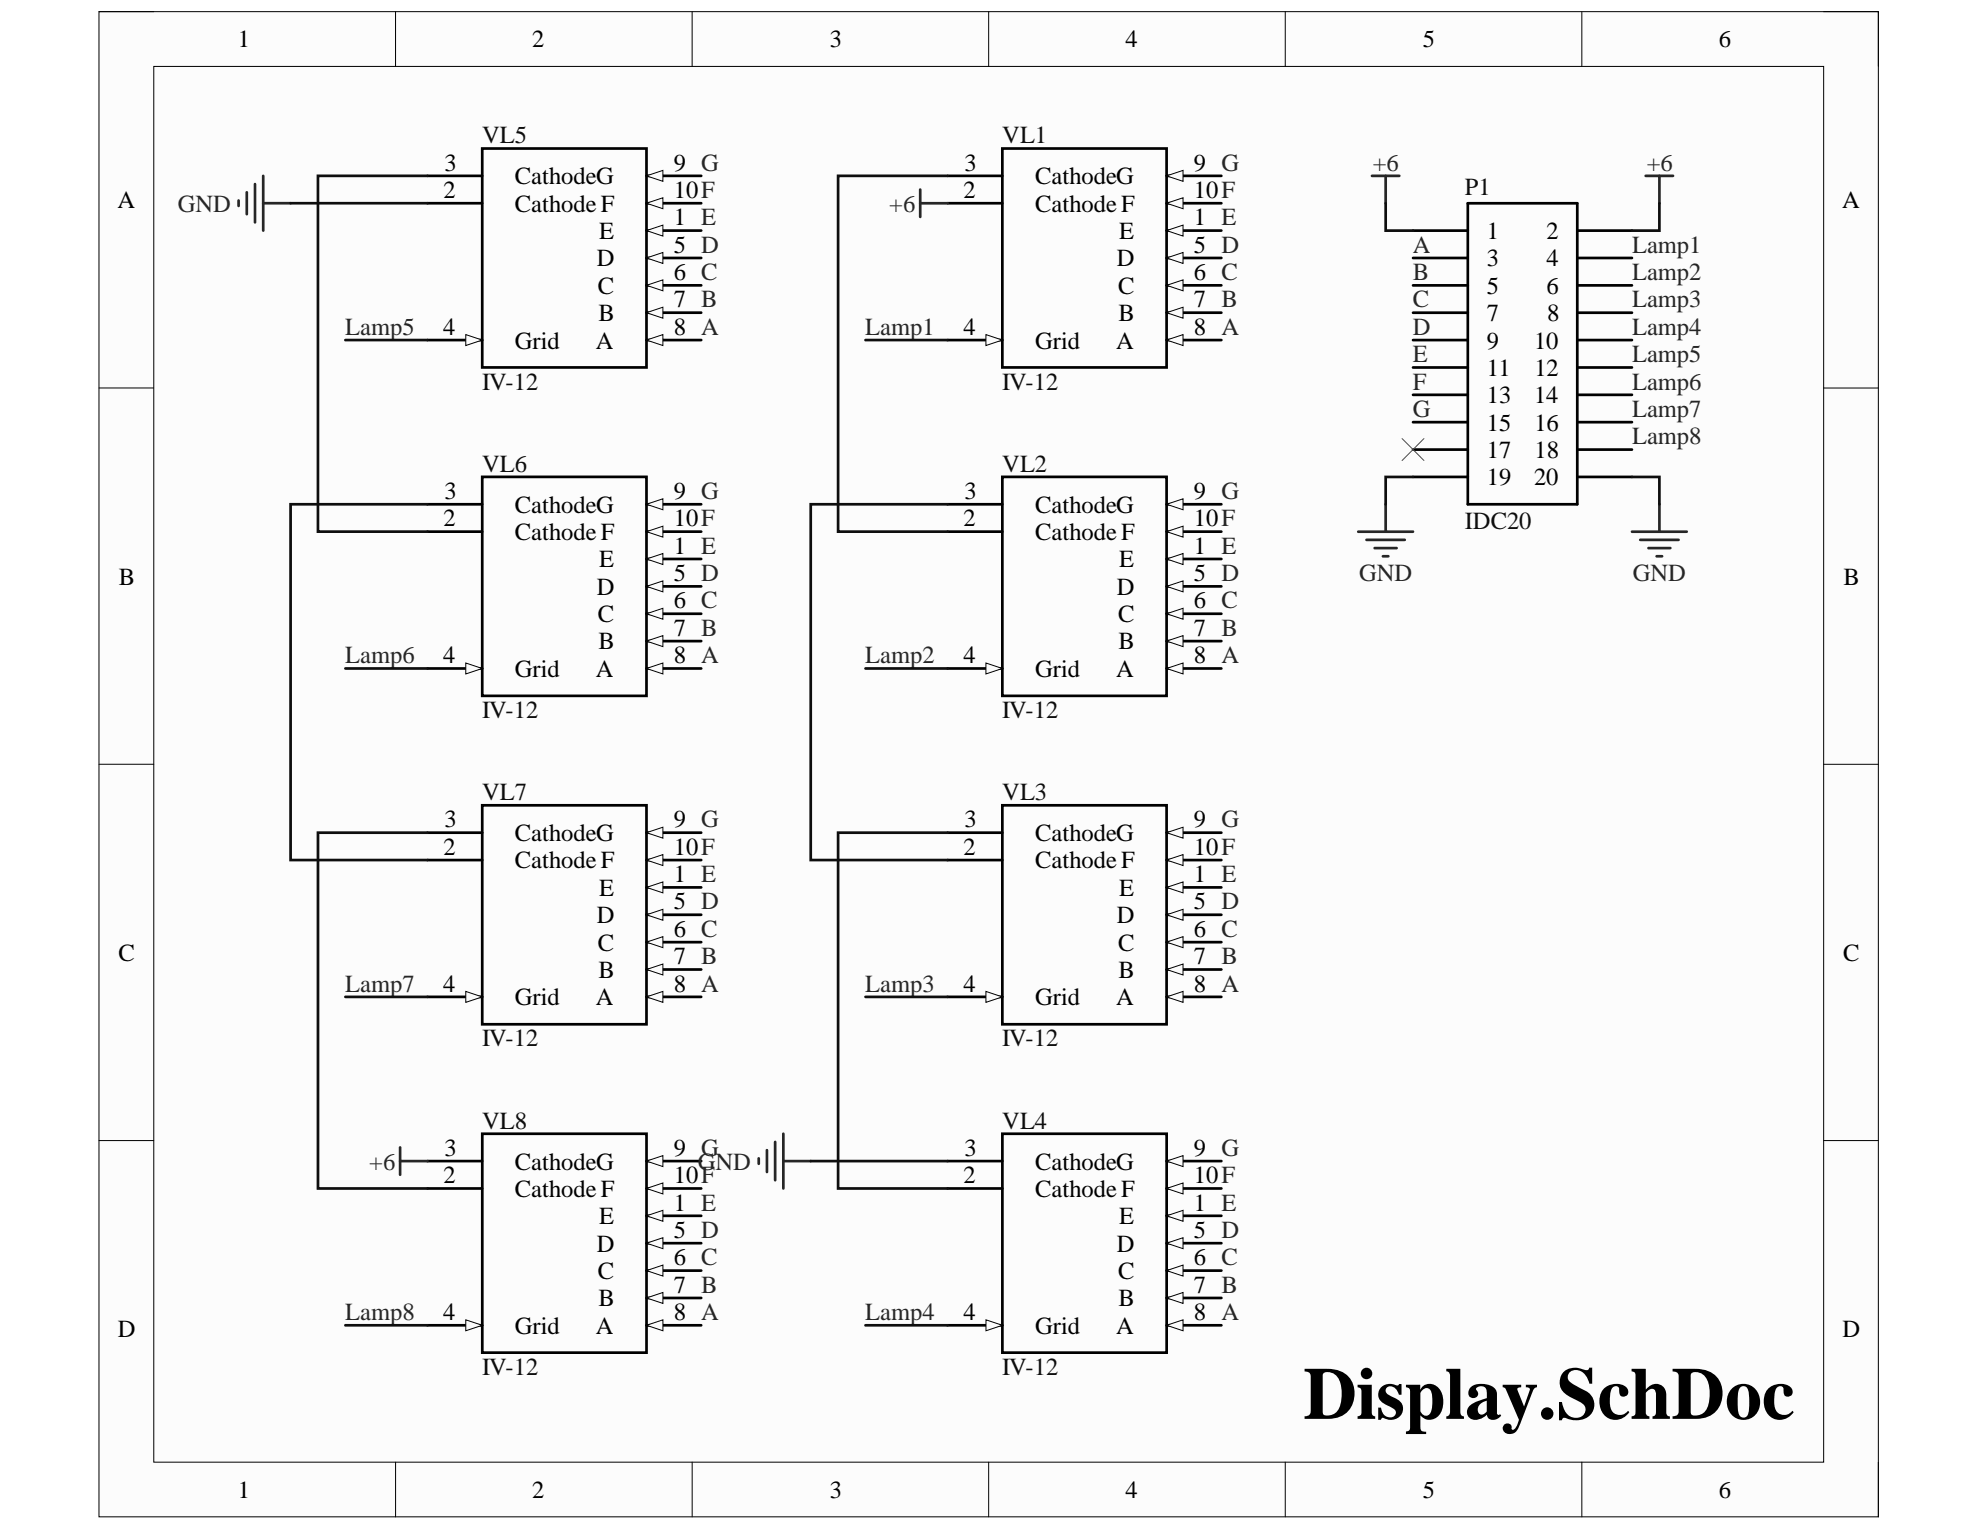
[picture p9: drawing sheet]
<svg xmlns="http://www.w3.org/2000/svg" width="279mm" height="216mm" viewBox="0 0 279 216" stroke-linecap="round" stroke-linejoin="round" font-family="sans-serif">
<path d="M14 1.6h251.1v212.4h-251.1z" fill-rule="evenodd" fill="#fcfcfc"/>
<path d="M14 1.6h251.1v212.4h-251.1z" fill="none" stroke="#000" stroke-width=".14"/>
<path d="M21.7 9.4h235.6v196.9h-235.6z" fill-rule="evenodd" fill="#fcfcfc"/>
<g fill="none" stroke="#000" stroke-width=".14">
<path d="M14 1.6h7.7M21.7 9.4h235.6v196.9h-235.6zM55.8 1.6v7.8M97.7 1.6v7.8M139.5 1.6v7.8M181.4 1.6v7.8M223.2 1.6v7.8M257.3 1.6h7.8v7.8M14 54.7h7.7M257.3 54.8h7.8M14 107.8h7.7M257.3 107.9h7.8"/>
<path d="M14 160.9h7.7M257.3 160.9h7.8M55.8 206.3v7.7M97.7 206.3v7.7M139.5 206.3v7.7M181.4 206.3v7.7M223.2 206.3v7.7M265.1 206.3v7.7"/>
</g>
<g fill="none" stroke="#262626" stroke-width=".38">
<path d="M193.6 24.8h3.9M195.5 24.8v3.9M232.2 24.8h3.9M234.2 24.8v3.9M191.7 75h7.7M192.8 76.2h5.4M194 77.3h3.1M195.1 78.5h.8M195.5 71.2v3.8M230.3 75h7.7M231.5 76.2h5.4M232.6 77.3h3.1"/>
<path d="M233.8 78.5h.7M234.2 71.2v3.8"/>
</g>
<path d="M141.4 21h23.2v30.9h-23.2zM164.6 48h7.7" fill="none" stroke="#000" stroke-width=".38"/>
<path d="M164.6 48l2.3-.8v1.6z" fill="#fbfbfb"/>
<path d="M164.6 48l2.3-.8v1.6z" fill="none" stroke="#000" stroke-width=".14"/>
<path d="M164.6 44.1h7.7" fill="none" stroke="#000" stroke-width=".38"/>
<path d="M164.6 44.1l2.3-.7v1.5z" fill="#fbfbfb"/>
<path d="M164.6 44.1l2.3-.7v1.5z" fill="none" stroke="#000" stroke-width=".14"/>
<path d="M164.6 40.3h7.7" fill="none" stroke="#000" stroke-width=".38"/>
<path d="M164.6 40.3l2.3-.8v1.5z" fill="#fbfbfb"/>
<path d="M164.6 40.3l2.3-.8v1.5z" fill="none" stroke="#000" stroke-width=".14"/>
<path d="M164.6 36.4h7.7" fill="none" stroke="#000" stroke-width=".38"/>
<path d="M164.6 36.4l2.3-.8v1.6z" fill="#fbfbfb"/>
<path d="M164.6 36.4l2.3-.8v1.6z" fill="none" stroke="#000" stroke-width=".14"/>
<path d="M164.6 32.5h7.7" fill="none" stroke="#000" stroke-width=".38"/>
<path d="M164.6 32.5l2.3-.7v1.5z" fill="#fbfbfb"/>
<path d="M164.6 32.5l2.3-.7v1.5z" fill="none" stroke="#000" stroke-width=".14"/>
<path d="M164.6 28.7h7.7" fill="none" stroke="#000" stroke-width=".38"/>
<path d="M164.6 28.7l2.3-.8v1.6z" fill="#fbfbfb"/>
<path d="M164.6 28.7l2.3-.8v1.6z" fill="none" stroke="#000" stroke-width=".14"/>
<path d="M164.6 24.8h7.7" fill="none" stroke="#000" stroke-width=".38"/>
<path d="M164.6 24.8l2.3-.8v1.6z" fill="#fbfbfb"/>
<path d="M164.6 24.8l2.3-.8v1.6z" fill="none" stroke="#000" stroke-width=".14"/>
<path d="M133.7 48h7.7" fill="none" stroke="#000" stroke-width=".38"/>
<path d="M139.1 47.2l2.3 .8-2.3 .8z" fill="#fbfbfb"/>
<path d="M139.1 47.2l2.3 .8-2.3 .8z" fill="none" stroke="#000" stroke-width=".14"/>
<path d="M133.7 28.7h7.7M133.7 24.8h7.7M141.4 67.3h23.2v30.9h-23.2zM164.6 94.3h7.7" fill="none" stroke="#000" stroke-width=".38"/>
<path d="M164.6 94.3l2.3-.7v1.5z" fill="#fbfbfb"/>
<path d="M164.6 94.3l2.3-.7v1.5z" fill="none" stroke="#000" stroke-width=".14"/>
<path d="M164.6 90.5h7.7" fill="none" stroke="#000" stroke-width=".38"/>
<path d="M164.6 90.5l2.3-.8v1.5z" fill="#fbfbfb"/>
<path d="M164.6 90.5l2.3-.8v1.5z" fill="none" stroke="#000" stroke-width=".14"/>
<path d="M164.6 86.6h7.7" fill="none" stroke="#000" stroke-width=".38"/>
<path d="M164.6 86.6l2.3-.8v1.6z" fill="#fbfbfb"/>
<path d="M164.6 86.6l2.3-.8v1.6z" fill="none" stroke="#000" stroke-width=".14"/>
<path d="M164.6 82.7h7.7" fill="none" stroke="#000" stroke-width=".38"/>
<path d="M164.6 82.7l2.3-.7v1.5z" fill="#fbfbfb"/>
<path d="M164.6 82.7l2.3-.7v1.5z" fill="none" stroke="#000" stroke-width=".14"/>
<path d="M164.6 78.9h7.7" fill="none" stroke="#000" stroke-width=".38"/>
<path d="M164.6 78.9l2.3-.8v1.6z" fill="#fbfbfb"/>
<path d="M164.6 78.9l2.3-.8v1.6z" fill="none" stroke="#000" stroke-width=".14"/>
<path d="M164.6 75h7.7" fill="none" stroke="#000" stroke-width=".38"/>
<path d="M164.6 75l2.3-.7v1.5z" fill="#fbfbfb"/>
<path d="M164.6 75l2.3-.7v1.5z" fill="none" stroke="#000" stroke-width=".14"/>
<path d="M164.6 71.2h7.7" fill="none" stroke="#000" stroke-width=".38"/>
<path d="M164.6 71.2l2.3-.8v1.5z" fill="#fbfbfb"/>
<path d="M164.6 71.2l2.3-.8v1.5z" fill="none" stroke="#000" stroke-width=".14"/>
<path d="M133.7 94.3h7.7" fill="none" stroke="#000" stroke-width=".38"/>
<path d="M139.1 93.6l2.3 .7-2.3 .8z" fill="#fbfbfb"/>
<path d="M139.1 93.6l2.3 .7-2.3 .8z" fill="none" stroke="#000" stroke-width=".14"/>
<path d="M133.7 75h7.7M133.7 71.2h7.7M141.4 113.6h23.2v30.9h-23.2zM164.6 140.7h7.7" fill="none" stroke="#000" stroke-width=".38"/>
<path d="M164.6 140.7l2.3-.8v1.5z" fill="#fbfbfb"/>
<path d="M164.6 140.7l2.3-.8v1.5z" fill="none" stroke="#000" stroke-width=".14"/>
<path d="M164.6 136.8h7.7" fill="none" stroke="#000" stroke-width=".38"/>
<path d="M164.6 136.8l2.3-.8v1.6z" fill="#fbfbfb"/>
<path d="M164.6 136.8l2.3-.8v1.6z" fill="none" stroke="#000" stroke-width=".14"/>
<path d="M164.6 133h7.7" fill="none" stroke="#000" stroke-width=".38"/>
<path d="M164.6 133l2.3-.8v1.5z" fill="#fbfbfb"/>
<path d="M164.6 133l2.3-.8v1.5z" fill="none" stroke="#000" stroke-width=".14"/>
<path d="M164.6 129.1h7.7" fill="none" stroke="#000" stroke-width=".38"/>
<path d="M164.6 129.1l2.3-.8v1.6z" fill="#fbfbfb"/>
<path d="M164.6 129.1l2.3-.8v1.6z" fill="none" stroke="#000" stroke-width=".14"/>
<path d="M164.6 125.2h7.7" fill="none" stroke="#000" stroke-width=".38"/>
<path d="M164.6 125.2l2.3-.7v1.5z" fill="#fbfbfb"/>
<path d="M164.6 125.2l2.3-.7v1.5z" fill="none" stroke="#000" stroke-width=".14"/>
<path d="M164.6 121.4h7.7" fill="none" stroke="#000" stroke-width=".38"/>
<path d="M164.6 121.4l2.3-.8v1.5z" fill="#fbfbfb"/>
<path d="M164.6 121.4l2.3-.8v1.5z" fill="none" stroke="#000" stroke-width=".14"/>
<path d="M164.6 117.5h7.7" fill="none" stroke="#000" stroke-width=".38"/>
<path d="M164.6 117.5l2.3-.8v1.6z" fill="#fbfbfb"/>
<path d="M164.6 117.5l2.3-.8v1.6z" fill="none" stroke="#000" stroke-width=".14"/>
<path d="M133.7 140.7h7.7" fill="none" stroke="#000" stroke-width=".38"/>
<path d="M139.1 139.9l2.3 .8-2.3 .7z" fill="#fbfbfb"/>
<path d="M139.1 139.9l2.3 .8-2.3 .7z" fill="none" stroke="#000" stroke-width=".14"/>
<path d="M133.7 117.5h7.7M133.7 121.4h7.7M141.4 160h23.2v30.9h-23.2zM164.6 187h7.8" fill="none" stroke="#000" stroke-width=".38"/>
<path d="M164.6 187l2.3-.8v1.6z" fill="#fbfbfb"/>
<path d="M164.6 187l2.3-.8v1.6z" fill="none" stroke="#000" stroke-width=".14"/>
<path d="M164.6 183.2h7.8" fill="none" stroke="#000" stroke-width=".38"/>
<path d="M164.6 183.2l2.3-.8v1.5z" fill="#fbfbfb"/>
<path d="M164.6 183.2l2.3-.8v1.5z" fill="none" stroke="#000" stroke-width=".14"/>
<path d="M164.6 179.3h7.8" fill="none" stroke="#000" stroke-width=".38"/>
<path d="M164.6 179.3l2.3-.8v1.6z" fill="#fbfbfb"/>
<path d="M164.6 179.3l2.3-.8v1.6z" fill="none" stroke="#000" stroke-width=".14"/>
<path d="M164.6 175.4h7.8" fill="none" stroke="#000" stroke-width=".38"/>
<path d="M164.6 175.4l2.3-.7v1.5z" fill="#fbfbfb"/>
<path d="M164.6 175.4l2.3-.7v1.5z" fill="none" stroke="#000" stroke-width=".14"/>
<path d="M164.6 171.6h7.7" fill="none" stroke="#000" stroke-width=".38"/>
<path d="M164.6 171.6l2.3-.8v1.5z" fill="#fbfbfb"/>
<path d="M164.6 171.6l2.3-.8v1.5z" fill="none" stroke="#000" stroke-width=".14"/>
<path d="M164.6 167.7h7.7" fill="none" stroke="#000" stroke-width=".38"/>
<path d="M164.6 167.7l2.3-.8v1.6z" fill="#fbfbfb"/>
<path d="M164.6 167.7l2.3-.8v1.6z" fill="none" stroke="#000" stroke-width=".14"/>
<path d="M164.6 163.8h7.7" fill="none" stroke="#000" stroke-width=".38"/>
<path d="M164.6 163.8l2.3-.7v1.5z" fill="#fbfbfb"/>
<path d="M164.6 163.8l2.3-.7v1.5z" fill="none" stroke="#000" stroke-width=".14"/>
<path d="M133.7 187h7.7" fill="none" stroke="#000" stroke-width=".38"/>
<path d="M139.1 186.2l2.3 .8-2.3 .8z" fill="#fbfbfb"/>
<path d="M139.1 186.2l2.3 .8-2.3 .8z" fill="none" stroke="#000" stroke-width=".14"/>
<path d="M68 21h23.2v30.9h-23.2zM91.2 48h7.8M133.7 167.7h7.7M133.7 163.8h7.7" fill="none" stroke="#000" stroke-width=".38"/>
<path d="M91.2 48l2.3-.8v1.6z" fill="#fbfbfb"/>
<path d="M91.2 48l2.3-.8v1.6z" fill="none" stroke="#000" stroke-width=".14"/>
<path d="M91.2 44.1h7.8" fill="none" stroke="#000" stroke-width=".38"/>
<path d="M91.2 44.1l2.3-.7v1.5z" fill="#fbfbfb"/>
<path d="M91.2 44.1l2.3-.7v1.5z" fill="none" stroke="#000" stroke-width=".14"/>
<path d="M91.2 40.3h7.8" fill="none" stroke="#000" stroke-width=".38"/>
<path d="M91.2 40.3l2.3-.8v1.5z" fill="#fbfbfb"/>
<path d="M91.2 40.3l2.3-.8v1.5z" fill="none" stroke="#000" stroke-width=".14"/>
<path d="M91.2 36.4h7.8" fill="none" stroke="#000" stroke-width=".38"/>
<path d="M91.2 36.4l2.3-.8v1.6z" fill="#fbfbfb"/>
<path d="M91.2 36.4l2.3-.8v1.6z" fill="none" stroke="#000" stroke-width=".14"/>
<path d="M91.2 32.5h7.8" fill="none" stroke="#000" stroke-width=".38"/>
<path d="M91.2 32.5l2.3-.7v1.5z" fill="#fbfbfb"/>
<path d="M91.2 32.5l2.3-.7v1.5z" fill="none" stroke="#000" stroke-width=".14"/>
<path d="M91.2 28.7h7.8" fill="none" stroke="#000" stroke-width=".38"/>
<path d="M91.2 28.7l2.3-.8v1.6z" fill="#fbfbfb"/>
<path d="M91.2 28.7l2.3-.8v1.6z" fill="none" stroke="#000" stroke-width=".14"/>
<path d="M91.2 24.8h7.8" fill="none" stroke="#000" stroke-width=".38"/>
<path d="M91.2 24.8l2.3-.8v1.6z" fill="#fbfbfb"/>
<path d="M91.2 24.8l2.3-.8v1.6z" fill="none" stroke="#000" stroke-width=".14"/>
<path d="M60.3 48h7.7" fill="none" stroke="#000" stroke-width=".38"/>
<path d="M65.7 47.2l2.3 .8-2.3 .8z" fill="#fbfbfb"/>
<path d="M65.7 47.2l2.3 .8-2.3 .8z" fill="none" stroke="#000" stroke-width=".14"/>
<path d="M60.3 28.7h7.7M60.3 24.8h7.7M68 67.3h23.2v30.9h-23.2zM91.2 94.3h7.8" fill="none" stroke="#000" stroke-width=".38"/>
<path d="M91.2 94.3l2.3-.7v1.5z" fill="#fbfbfb"/>
<path d="M91.2 94.3l2.3-.7v1.5z" fill="none" stroke="#000" stroke-width=".14"/>
<path d="M91.2 90.5h7.8" fill="none" stroke="#000" stroke-width=".38"/>
<path d="M91.2 90.5l2.3-.8v1.5z" fill="#fbfbfb"/>
<path d="M91.2 90.5l2.3-.8v1.5z" fill="none" stroke="#000" stroke-width=".14"/>
<path d="M91.2 86.6h7.8" fill="none" stroke="#000" stroke-width=".38"/>
<path d="M91.2 86.6l2.3-.8v1.6z" fill="#fbfbfb"/>
<path d="M91.2 86.6l2.3-.8v1.6z" fill="none" stroke="#000" stroke-width=".14"/>
<path d="M91.2 82.7h7.8" fill="none" stroke="#000" stroke-width=".38"/>
<path d="M91.2 82.7l2.3-.7v1.5z" fill="#fbfbfb"/>
<path d="M91.2 82.7l2.3-.7v1.5z" fill="none" stroke="#000" stroke-width=".14"/>
<path d="M91.2 78.9h7.8" fill="none" stroke="#000" stroke-width=".38"/>
<path d="M91.2 78.9l2.3-.8v1.6z" fill="#fbfbfb"/>
<path d="M91.2 78.9l2.3-.8v1.6z" fill="none" stroke="#000" stroke-width=".14"/>
<path d="M91.2 75h7.8" fill="none" stroke="#000" stroke-width=".38"/>
<path d="M91.2 75l2.3-.7v1.5z" fill="#fbfbfb"/>
<path d="M91.2 75l2.3-.7v1.5z" fill="none" stroke="#000" stroke-width=".14"/>
<path d="M91.2 71.2h7.8" fill="none" stroke="#000" stroke-width=".38"/>
<path d="M91.2 71.2l2.3-.8v1.5z" fill="#fbfbfb"/>
<path d="M91.2 71.2l2.3-.8v1.5z" fill="none" stroke="#000" stroke-width=".14"/>
<path d="M60.3 94.3h7.7" fill="none" stroke="#000" stroke-width=".38"/>
<path d="M65.7 93.6l2.3 .7-2.3 .8z" fill="#fbfbfb"/>
<path d="M65.7 93.6l2.3 .7-2.3 .8z" fill="none" stroke="#000" stroke-width=".14"/>
<path d="M60.3 75h7.7M60.3 71.2h7.7M68 113.6h23.2v30.9h-23.2zM91.2 140.7h7.8" fill="none" stroke="#000" stroke-width=".38"/>
<path d="M91.2 140.7l2.3-.8v1.5z" fill="#fbfbfb"/>
<path d="M91.2 140.7l2.3-.8v1.5z" fill="none" stroke="#000" stroke-width=".14"/>
<path d="M91.2 136.8h7.8" fill="none" stroke="#000" stroke-width=".38"/>
<path d="M91.2 136.8l2.3-.8v1.6z" fill="#fbfbfb"/>
<path d="M91.2 136.8l2.3-.8v1.6z" fill="none" stroke="#000" stroke-width=".14"/>
<path d="M91.2 133h7.8" fill="none" stroke="#000" stroke-width=".38"/>
<path d="M91.2 133l2.3-.8v1.5z" fill="#fbfbfb"/>
<path d="M91.2 133l2.3-.8v1.5z" fill="none" stroke="#000" stroke-width=".14"/>
<path d="M91.2 129.1h7.8" fill="none" stroke="#000" stroke-width=".38"/>
<path d="M91.2 129.1l2.3-.8v1.6z" fill="#fbfbfb"/>
<path d="M91.2 129.1l2.3-.8v1.6z" fill="none" stroke="#000" stroke-width=".14"/>
<path d="M91.2 125.2h7.8" fill="none" stroke="#000" stroke-width=".38"/>
<path d="M91.2 125.2l2.3-.7v1.5z" fill="#fbfbfb"/>
<path d="M91.2 125.2l2.3-.7v1.5z" fill="none" stroke="#000" stroke-width=".14"/>
<path d="M91.2 121.4h7.8" fill="none" stroke="#000" stroke-width=".38"/>
<path d="M91.2 121.4l2.3-.8v1.5z" fill="#fbfbfb"/>
<path d="M91.2 121.4l2.3-.8v1.5z" fill="none" stroke="#000" stroke-width=".14"/>
<path d="M91.2 117.5h7.8" fill="none" stroke="#000" stroke-width=".38"/>
<path d="M91.2 117.5l2.3-.8v1.6z" fill="#fbfbfb"/>
<path d="M91.2 117.5l2.3-.8v1.6z" fill="none" stroke="#000" stroke-width=".14"/>
<path d="M60.3 140.7h7.7" fill="none" stroke="#000" stroke-width=".38"/>
<path d="M65.7 139.9l2.3 .8-2.3 .7z" fill="#fbfbfb"/>
<path d="M65.7 139.9l2.3 .8-2.3 .7z" fill="none" stroke="#000" stroke-width=".14"/>
<path d="M60.3 117.5h7.7M60.3 121.4h7.7M68.1 160h23.1v30.9h-23.1zM91.2 187h7.8" fill="none" stroke="#000" stroke-width=".38"/>
<path d="M91.2 187l2.3-.8v1.6z" fill="#fbfbfb"/>
<path d="M91.2 187l2.3-.8v1.6z" fill="none" stroke="#000" stroke-width=".14"/>
<path d="M91.2 183.2h7.8" fill="none" stroke="#000" stroke-width=".38"/>
<path d="M91.2 183.2l2.3-.8v1.5z" fill="#fbfbfb"/>
<path d="M91.2 183.2l2.3-.8v1.5z" fill="none" stroke="#000" stroke-width=".14"/>
<path d="M91.2 179.3h7.8" fill="none" stroke="#000" stroke-width=".38"/>
<path d="M91.2 179.3l2.3-.8v1.6z" fill="#fbfbfb"/>
<path d="M91.2 179.3l2.3-.8v1.6z" fill="none" stroke="#000" stroke-width=".14"/>
<path d="M91.2 175.4h7.8" fill="none" stroke="#000" stroke-width=".38"/>
<path d="M91.2 175.4l2.3-.7v1.5z" fill="#fbfbfb"/>
<path d="M91.2 175.4l2.3-.7v1.5z" fill="none" stroke="#000" stroke-width=".14"/>
<path d="M91.2 171.6h7.8" fill="none" stroke="#000" stroke-width=".38"/>
<path d="M91.2 171.6l2.3-.8v1.5z" fill="#fbfbfb"/>
<path d="M91.2 171.6l2.3-.8v1.5z" fill="none" stroke="#000" stroke-width=".14"/>
<path d="M91.2 167.7h7.8" fill="none" stroke="#000" stroke-width=".38"/>
<path d="M91.2 167.7l2.3-.8v1.6z" fill="#fbfbfb"/>
<path d="M91.2 167.7l2.3-.8v1.6z" fill="none" stroke="#000" stroke-width=".14"/>
<path d="M91.2 163.8h7.8" fill="none" stroke="#000" stroke-width=".38"/>
<path d="M91.2 163.8l2.3-.7v1.5z" fill="#fbfbfb"/>
<path d="M91.2 163.8l2.3-.7v1.5z" fill="none" stroke="#000" stroke-width=".14"/>
<path d="M60.3 187h7.8" fill="none" stroke="#000" stroke-width=".38"/>
<path d="M65.7 186.2l2.4 .8-2.4 .8z" fill="#fbfbfb"/>
<path d="M65.7 186.2l2.4 .8-2.4 .8z" fill="none" stroke="#000" stroke-width=".14"/>
<g fill="none" stroke="#000" stroke-width=".38">
<path d="M199.4 32.5h7.7M199.4 36.4h7.7M207.1 28.7h15.5v42.5h-15.5zM222.6 32.5h7.7M222.6 36.4h7.7M199.4 40.3h7.7M199.4 44.1h7.7M199.4 48h7.7M199.4 51.9h7.7M199.4 55.7h7.7M199.4 59.6h7.7M222.6 40.3h7.7"/>
<path d="M222.6 44.1h7.7M222.6 48h7.7M222.6 51.9h7.7M222.6 55.7h7.7M222.6 59.6h7.7M199.4 63.4h7.7M199.4 67.3h7.7M222.6 63.4h7.7M222.6 67.3h7.7M60.3 167.7h7.7M60.3 163.8h7.7"/>
</g>
<g fill="none" stroke="#262626" stroke-width=".38">
<path d="M33.7 28.3v.8M34.8 27.1v3.1M36 26v5.4M37.1 28.7h3.9M37.1 24.8v7.7M129.9 26.8v3.8M129.9 28.7h3.8M110.5 160v7.7M56.5 161.9v3.9M56.5 163.8h3.8M107.1 163.5v.7M108.2 162.3v3.1"/>
<path d="M109.4 161.1v5.4M110.5 163.8h3.9"/>
</g>
<path d="M197.8 61.9l3.1 3.1M200.9 61.9l-3.1 3.1" fill="none" stroke="#4c4c4c" stroke-width=".14"/>
<g fill="none" stroke="#0e0e0e" stroke-width=".38">
<path d="M41 28.7h19.3M60.3 24.8h-15.4v50.2h15.4M133.7 24.8h-15.4v50.2h15.4M195.5 28.7v3.8h3.9M234.2 28.7v3.8h-3.9M48.7 48h11.6M122.1 48h11.6M60.3 71.2h-19.3v50.2h19.3M133.7 71.2h-19.3v50.2h19.3M199.4 67.3h-3.9v3.9M230.3 67.3h3.9v3.9M48.7 94.3h11.6"/>
<path d="M122.1 94.3h11.6M60.3 117.5h-15.4v50.2h15.4M133.7 117.5h-15.4v50.2h15.4M48.7 140.7h11.6M122.1 140.7h11.6M114.4 163.8h19.3M48.7 187h11.6M122.1 187h11.6"/>
</g>
<text font-size="10.4" x="183.9" y="200.2">Display.SchDoc</text>
<g font-size="3.5">
<text x="33.6" y="6.7">1</text>
<text x="75.1" y="6.7">2</text>
<text x="117.1" y="6.7">3</text>
<text x="158.8" y="6.7">4</text>
<text x="200.8" y="6.7">5</text>
<text x="242.5" y="6.7">6</text>
<text x="16.6" y="29.4">A</text>
<text x="62.6" y="27.9">2</text>
<text x="62.7" y="24.1">3</text>
<text x="72.7" y="29.9">Cathode F</text>
<text x="72.7" y="26">CathodeG</text>
<text x="95.1" y="27.9">10F</text>
<text x="95.1" y="24.1">9 G</text>
<text x="136" y="27.9">2</text>
<text x="136.1" y="24.1">3</text>
<text x="146.1" y="29.9">CathodeF</text>
<text x="146.1" y="26">CathodeG</text>
<text x="168.5" y="27.9">10F</text>
<text x="168.5" y="24.1">9 G</text>
<text x="259.9" y="29.4">A</text>
<text x="84.5" y="33.7">E</text>
<text x="95.1" y="35.7">5 D</text>
<text x="95.1" y="31.8">1 E</text>
<text x="157.9" y="33.7">E</text>
<text x="168.5" y="35.7">5 D</text>
<text x="168.5" y="31.8">1 E</text>
<text x="209.8" y="33.7">1</text>
<text x="218.2" y="33.7">2</text>
<text x="84.2" y="37.6">D</text>
<text x="84.4" y="41.4">C</text>
<text x="95.1" y="39.5">6 C</text>
<text x="157.6" y="37.6">D</text>
<text x="157.8" y="41.4">C</text>
<text x="168.5" y="39.5">6 C</text>
<text x="209.8" y="37.6">3</text>
<text x="209.8" y="41.4">5</text>
<text x="218.2" y="37.6">4</text>
<text x="218.2" y="41.4">6</text>
<text x="62.6" y="47.2">4</text>
<text x="84.5" y="45.3">B</text>
<text x="95.1" y="47.2">8 A</text>
<text x="95.1" y="43.4">7 B</text>
<text x="135.9" y="47.2">4</text>
<text x="157.8" y="45.3">B</text>
<text x="168.5" y="47.2">8 A</text>
<text x="168.5" y="43.4">7 B</text>
<text x="209.8" y="45.3">7</text>
<text x="218.3" y="45.3">8</text>
<text x="72.7" y="49.2">Grid</text>
<text x="84.1" y="49.2">A</text>
<text x="146.1" y="49.2">Grid</text>
<text x="157.5" y="49.2">A</text>
<text x="209.8" y="49.2">9</text>
<text x="209.8" y="53">11</text>
<text x="216.5" y="49.2">10</text>
<text x="216.5" y="53">12</text>
<text x="209.8" y="56.9">13</text>
<text x="216.5" y="56.9">14</text>
<text x="209.8" y="60.8">15</text>
<text x="209.8" y="64.6">17</text>
<text x="216.5" y="60.8">16</text>
<text x="216.6" y="64.6">18</text>
<text x="62.7" y="70.4">3</text>
<text x="95.1" y="70.4">9 G</text>
<text x="136.1" y="70.4">3</text>
<text x="168.5" y="70.4">9 G</text>
<text x="209.8" y="68.5">19</text>
<text x="216.5" y="68.5">20</text>
<text x="62.6" y="74.3">2</text>
<text x="72.7" y="76.2">Cathode F</text>
<text x="72.7" y="72.4">CathodeG</text>
<text x="95.1" y="74.3">10F</text>
<text x="136" y="74.3">2</text>
<text x="146.1" y="76.2">CathodeF</text>
<text x="146.1" y="72.4">CathodeG</text>
<text x="168.5" y="74.3">10F</text>
<text x="16.7" y="82.5">B</text>
<text x="84.2" y="83.9">D</text>
<text x="84.5" y="80">E</text>
<text x="95.1" y="82">5 D</text>
<text x="95.1" y="78.1">1 E</text>
<text x="157.6" y="83.9">D</text>
<text x="157.9" y="80">E</text>
<text x="168.5" y="82">5 D</text>
<text x="168.5" y="78.1">1 E</text>
<text x="260.1" y="82.5">B</text>
<text x="84.4" y="87.8">C</text>
<text x="95.1" y="89.7">7 B</text>
<text x="95.1" y="85.8">6 C</text>
<text x="157.8" y="87.8">C</text>
<text x="168.5" y="89.7">7 B</text>
<text x="168.5" y="85.8">6 C</text>
<text x="62.6" y="93.6">4</text>
<text x="72.7" y="95.5">Grid</text>
<text x="84.1" y="95.5">A</text>
<text x="84.5" y="91.6">B</text>
<text x="95.1" y="93.6">8 A</text>
<text x="135.9" y="93.6">4</text>
<text x="146.1" y="95.5">Grid</text>
<text x="157.5" y="95.5">A</text>
<text x="157.8" y="91.6">B</text>
<text x="168.5" y="93.6">8 A</text>
<text x="62.7" y="116.8">3</text>
<text x="72.7" y="118.7">CathodeG</text>
<text x="95.1" y="116.8">9 G</text>
<text x="136.1" y="116.8">3</text>
<text x="146.1" y="118.7">CathodeG</text>
<text x="168.5" y="116.8">9 G</text>
<text x="62.6" y="120.6">2</text>
<text x="72.7" y="122.5">Cathode F</text>
<text x="95.1" y="124.5">1 E</text>
<text x="95.1" y="120.6">10F</text>
<text x="136" y="120.6">2</text>
<text x="146.1" y="122.5">CathodeF</text>
<text x="168.5" y="124.5">1 E</text>
<text x="168.5" y="120.6">10F</text>
<text x="84.2" y="130.3">D</text>
<text x="84.5" y="126.4">E</text>
<text x="95.1" y="128.3">5 D</text>
<text x="157.6" y="130.3">D</text>
<text x="157.9" y="126.4">E</text>
<text x="168.5" y="128.3">5 D</text>
<text x="16.7" y="135.6">C</text>
<text x="84.4" y="134.1">C</text>
<text x="84.5" y="138">B</text>
<text x="95.1" y="136.1">7 B</text>
<text x="95.1" y="132.2">6 C</text>
<text x="157.8" y="134.1">C</text>
<text x="157.8" y="138">B</text>
<text x="168.5" y="136.1">7 B</text>
<text x="168.5" y="132.2">6 C</text>
<text x="260.1" y="135.6">C</text>
<text x="62.6" y="139.9">4</text>
<text x="72.7" y="141.9">Grid</text>
<text x="84.1" y="141.9">A</text>
<text x="95.1" y="139.9">8 A</text>
<text x="135.9" y="139.9">4</text>
<text x="146.1" y="141.9">Grid</text>
<text x="157.5" y="141.9">A</text>
<text x="168.5" y="139.9">8 A</text>
<text x="62.6" y="166.9">2</text>
<text x="62.7" y="163.1">3</text>
<text x="72.7" y="165">CathodeG</text>
<text x="95.1" y="166.9">10F</text>
<text x="95.1" y="163.1">9 G</text>
<text x="136" y="166.9">2</text>
<text x="136.1" y="163.1">3</text>
<text x="146.1" y="165">CathodeG</text>
<text x="168.5" y="166.9">10F</text>
<text x="168.5" y="163.1">9 G</text>
<text x="72.7" y="168.9">Cathode F</text>
<text x="84.5" y="172.7">E</text>
<text x="95.1" y="170.8">1 E</text>
<text x="146.1" y="168.9">CathodeF</text>
<text x="157.9" y="172.7">E</text>
<text x="168.5" y="170.8">1 E</text>
<text x="84.2" y="176.6">D</text>
<text x="95.1" y="178.5">6 C</text>
<text x="95.1" y="174.7">5 D</text>
<text x="157.6" y="176.6">D</text>
<text x="168.5" y="178.5">6 C</text>
<text x="168.5" y="174.7">5 D</text>
<text x="84.4" y="180.5">C</text>
<text x="84.5" y="184.3">B</text>
<text x="95.1" y="182.4">7 B</text>
<text x="157.8" y="180.5">C</text>
<text x="157.8" y="184.3">B</text>
<text x="168.5" y="182.4">7 B</text>
<text x="16.6" y="188.7">D</text>
<text x="62.6" y="186.3">4</text>
<text x="72.7" y="188.2">Grid</text>
<text x="84.1" y="188.2">A</text>
<text x="95.1" y="186.3">8 A</text>
<text x="135.9" y="186.3">4</text>
<text x="146.1" y="188.2">Grid</text>
<text x="157.5" y="188.2">A</text>
<text x="168.5" y="186.3">8 A</text>
<text x="260" y="188.7">D</text>
<text x="33.6" y="211.4">1</text>
<text x="75.1" y="211.4">2</text>
<text x="117.1" y="211.4">3</text>
<text x="158.8" y="211.4">4</text>
<text x="200.8" y="211.4">5</text>
<text x="242.5" y="211.4">6</text>
</g>
<g font-size="3.5" fill="#0e0e0e">
<text x="68.1" y="20.2">VL5</text>
<text x="141.4" y="20.2">VL1</text>
<text x="206.7" y="27.5">P1</text>
<text x="68.1" y="55">IV-12</text>
<text x="141.4" y="55">IV-12</text>
<text x="68.1" y="66.6">VL6</text>
<text x="141.4" y="66.6">VL2</text>
<text x="206.7" y="74.7">IDC20</text>
<text x="68.1" y="101.3">IV-12</text>
<text x="141.4" y="101.3">IV-12</text>
<text x="68.1" y="112.9">VL7</text>
<text x="141.4" y="112.9">VL3</text>
<text x="68.1" y="147.7">IV-12</text>
<text x="141.4" y="147.7">IV-12</text>
<text x="68.1" y="159.2">VL8</text>
<text x="141.4" y="159.2">VL4</text>
<text x="68.1" y="194">IV-12</text>
<text x="141.4" y="194">IV-12</text>
</g>
<g font-size="3.5" fill="#262626">
<text x="25.1" y="29.9">GND</text>
<text x="125.5" y="29.9">+6</text>
<text x="193.7" y="24.1">+6</text>
<text x="232.4" y="24.1">+6</text>
<text x="199.4" y="35.7">A</text>
<text x="230.3" y="35.7">Lamp1</text>
<text x="199.4" y="39.5">B</text>
<text x="230.3" y="39.5">Lamp2</text>
<text x="48.7" y="47.2">Lamp5</text>
<text x="122.1" y="47.2">Lamp1</text>
<text x="199.4" y="43.4">C</text>
<text x="199.4" y="47.2">D</text>
<text x="230.3" y="43.4">Lamp3</text>
<text x="230.3" y="47.2">Lamp4</text>
<text x="199.4" y="51.1">E</text>
<text x="230.3" y="51.1">Lamp5</text>
<text x="199.4" y="55">F</text>
<text x="199.4" y="58.8">G</text>
<text x="230.3" y="55">Lamp6</text>
<text x="230.3" y="58.8">Lamp7</text>
<text x="230.3" y="62.7">Lamp8</text>
<text x="191.8" y="82">GND</text>
<text x="230.4" y="82">GND</text>
<text x="48.7" y="93.6">Lamp6</text>
<text x="122.1" y="93.6">Lamp2</text>
<text x="48.7" y="139.9">Lamp7</text>
<text x="122.1" y="139.9">Lamp3</text>
<text x="52.1" y="165">+6</text>
<text x="98.5" y="165">GND</text>
<text x="48.7" y="186.3">Lamp8</text>
<text x="122.1" y="186.3">Lamp4</text>
</g>
</svg>
